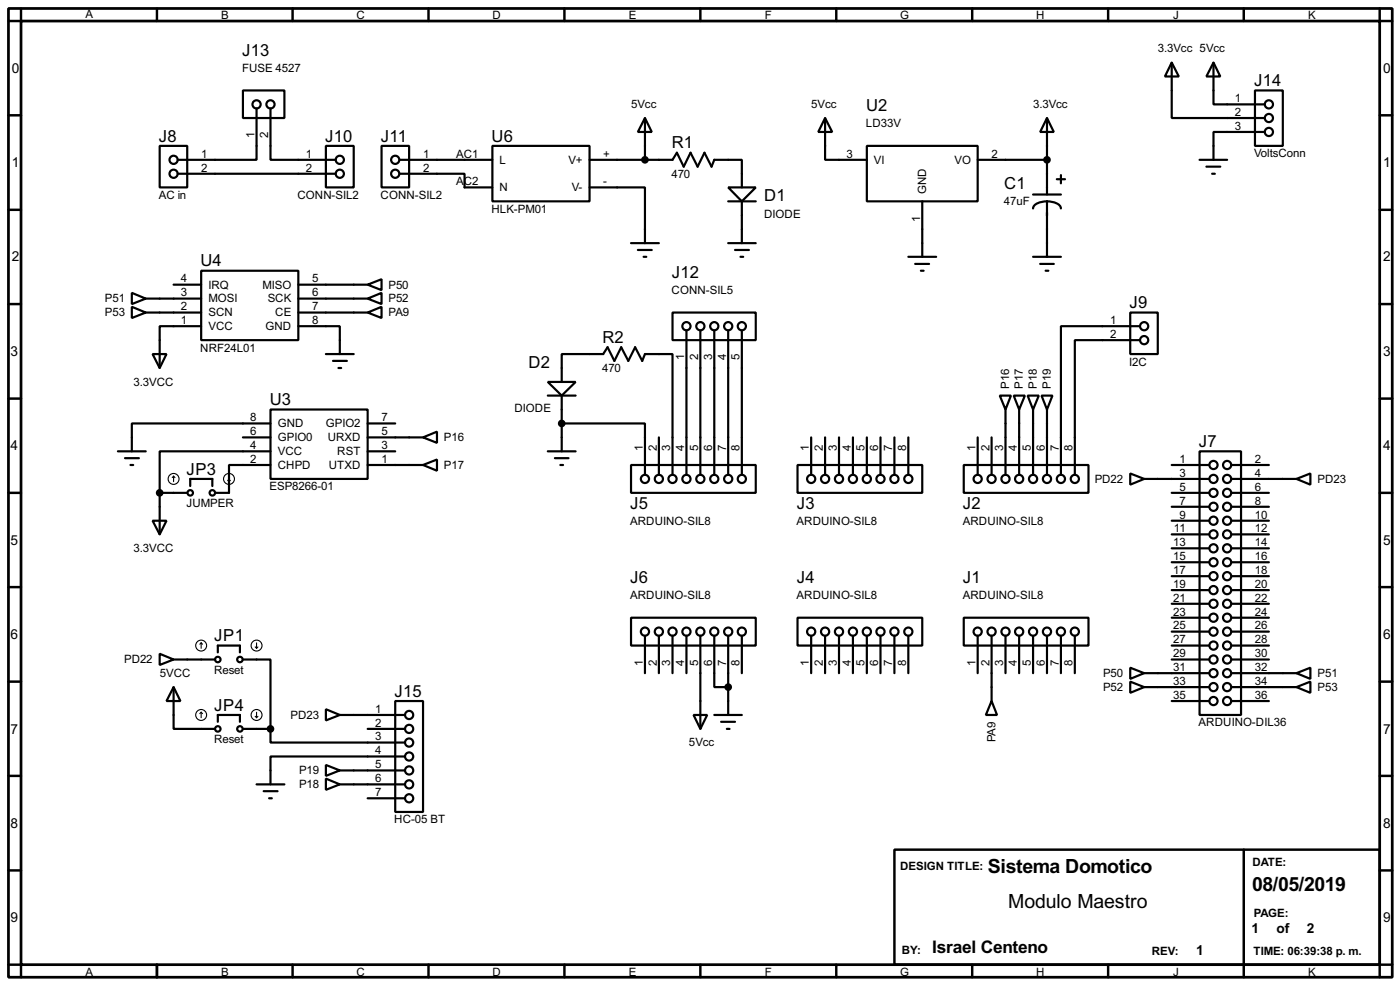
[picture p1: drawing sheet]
<svg xmlns="http://www.w3.org/2000/svg" width="256mm" height="180mm" viewBox="0 0 256 180" stroke-linecap="round" stroke-linejoin="round" font-family="sans-serif">
<path d="M1.6 1.6h253.5v177.3h-253.5zM3.9 3.9h248.9v172.7h-248.9z" fill="none" stroke="#000" stroke-width=".5"/>
<g fill="none" stroke="#000" stroke-width=".45">
<path d="M3.9 1.6v2.3h-2.3M28.8 1.6v2.3M53.6 1.6v2.3M78.5 1.6v2.3M103.4 1.6v2.3M128.3 1.6v2.3M153.2 1.6v2.3M178.1 1.6v2.3M203 1.6v2.3M227.9 1.6v2.3M252.8 1.6v2.3h2.3M1.6 21.1h2.3"/>
<path d="M1.6 38.4h2.3M252.8 21.1h2.3M252.8 38.4h2.3M1.6 55.7h2.3M252.8 55.7h2.3M1.6 73h2.3M252.8 73h2.3M1.6 90.2h2.3M252.8 90.2h2.3M1.6 107.5h2.3M252.8 107.5h2.3M1.6 124.8h2.3"/>
<path d="M252.8 124.8h2.3M1.6 142h2.3M1.6 159.3h2.3M163.9 155.5h88.9v21.1h-88.9zM227.9 155.5v23.4M252.8 142h2.3M252.8 159.3h2.3M1.6 176.6h2.3v2.3M28.8 176.6v2.3M53.6 176.6v2.3M78.5 176.6v2.3M103.4 176.6v2.3"/>
<path d="M128.3 176.6v2.3M153.2 176.6v2.3M178.1 176.6v2.3M203 176.6v2.3M255.1 176.6h-2.3v2.3"/>
</g>
<g fill="none" stroke="#000" stroke-width=".4">
<path d="M44.5 16.6h7.6v5h-7.6zM47 19.9v9.4h-14.4M49.6 19.9v9.4h11.9M214.7 11.5l1.3 2.5h-2.6zM214.7 11.5v10.1h17M222.3 11.5l1.3 2.5h-2.6zM222.3 11.5v7.6h9.4M229.9 16.6h5.1v10.1h-5.1zM29.3 26.7h5v7.6h-5zM32.6 31.8h28.9M59.7 26.7h5.1v7.6h-5.1zM69.9 26.7h5.1v7.6h-5.1z"/>
<path d="M73.2 31.8h11.9v2.5h5.1M73.2 29.3h17M90.2 26.7h17.8v10.2h-17.8zM108 29.3h15.2l.8-1.3 1.3 2.5 1.2-2.5 1.3 2.5 1.3-2.5 1.3 2.5 .5-1.2h5v5M108 34.3h10.2v10.2M118.2 21.6l1.2 2.6h-2.5zM118.2 21.6v7.7M133.4 34.3h5.1l-2.6 2.6zM133.4 36.9h5.1M135.9 36.9v7.6M151.2 21.6l1.3 2.6h-2.6zM151.2 21.6v7.7h7.6"/>
<path d="M158.8 26.7h20.3v10.2h-20.3zM169 36.9v10.1M179.1 29.3h12.7M189.3 35.6h5.1M191.8 21.6l1.3 2.6h-2.5zM191.8 36.9a3.2 3.2 0 0 1 2.4 .9l.2 .4M191.8 36.9a3.2 3.2 0 0 0-2.4 .9l-.1 .4M191.8 21.6v14M191.8 36.9v10.1M193.6 32.8h1.5M194.4 32.1v1.5M219.8 29.3h5"/>
<path d="M221 30.5h2.6M222.1 31.8h.5M231.7 24.2h-9.4v5.1M24.2 53.6l2.5 1.1-2.5 1zM24.2 56.2l2.5 1-2.5 1zM26.7 54.7h10.2M26.7 57.2h10.2M31.8 52.1h5.1M36.9 49.6h17.8v12.7h-17.8zM36.9 59.7h-7.6v7.7M54.7 59.7h7.6v5.1M54.7 54.7h12.7"/>
<path d="M54.7 57.2h12.7M54.7 52.1h12.7M67.4 52.1l2.5-1v2zM67.4 54.7l2.5-1.1v2.1zM67.4 57.2l2.5-1v2zM115.6 44.5h5.1M116.9 45.8h2.5M117.9 47h.5M123.2 57.2h15.3v5.1h-15.3zM133.4 44.5h5.1M134.7 45.8h2.5M135.7 47h.5"/>
<path d="M166.4 47h5.1M167.7 48.3h2.5M168.7 49.6h.5M189.3 47h5.1M190.6 48.3h2.5M191.6 49.6h.5M207.1 57.2h5v7.6h-5zM208.8 59.7h-14.4v27.2M28 64.8h2.5l-1.2 2.6zM49.6 75h17.8v12.7h-17.8zM49.6 77.5h-25.4v5.1M59.7 64.8h5.1"/>
<path d="M61 66.1h2.6M62 67.4h.5M67.4 77.5h5M100.4 69.9h5.1l-2.6 2.5zM100.4 72.4h5.1M102.9 69.9v-5.1h7.6l.8-1.2 1.3 2.5 1.2-2.5 1.3 2.5 1.3-2.5 1.3 2.5 .5-1.3h5v22.1M102.9 77.5h15.3v9.4M102.9 72.4v10.2M125.8 60.5v26.4M128.3 60.5v26.4M130.9 60.5v26.4M133.4 60.5v26.4"/>
<path d="M135.9 60.5v26.4M183.2 72.4h2l-1 2.6zM184.2 75v11.9M185.7 72.4h2.1l-1.1 2.6zM186.7 75v11.9M188.3 72.4h2l-1 2.6zM189.3 75v11.9M190.8 72.4h2l-1 2.6zM191.8 75v11.9M208.8 62.3h-11.9v24.6M21.6 82.6h5.1M22.9 83.9h2.6"/>
<path d="M23.9 85.1h.5M28 95.3h2.5l-1.2 2.5zM29.3 90.2v7.6M29.3 90.2h5M34.9 89v-1.3h4v1.3M44.5 80.1h5.1M49.6 85.1h-7.6v5.1h-2.6M49.6 82.6h-20.3v7.6M67.4 80.1h10.1M67.4 85.1h10.1M67.4 82.6h5M77.5 80.1l2.6-1.1v2.1z"/>
<path d="M77.5 85.1l2.6-1v2.1zM100.4 82.6h5.1M101.7 83.9h2.5M102.7 85.1h.5M115.6 85.1h22.9v5.1h-22.9zM120.7 80.1v6.8M146.1 85.1h22.9v5.1h-22.9zM148.6 80.1v6.8M151.2 80.1v6.8M153.7 80.1v6.8M156.3 80.1v6.8M158.8 80.1v6.8"/>
<path d="M161.3 80.1v6.8M163.9 80.1v6.8M166.4 80.1v6.8M176.6 85.1h22.8v5.1h-22.8zM179.1 80.1v6.8M181.7 80.1v6.8M207.1 86.7l2.5 1-2.5 1zM209.6 87.7h11.9M214.7 85.1h6.8M214.7 90.2h6.8M214.7 92.8h6.8M214.7 95.3h6.8"/>
<path d="M214.7 97.8h6.8M219.8 82.6h7.6v48.3h-7.6zM225.6 85.1h6.9M225.6 90.2h6.9M225.6 87.7h11.9M225.6 92.8h6.9M225.6 95.3h6.9M225.6 97.8h6.9M237.5 87.7l2.6-1v2zM29.3 119.7l2.5 1-2.5 1zM39.9 119.4v-1.2h4.1v1.2M115.6 113.1h22.9v5.1h-22.9z"/>
<path d="M118.2 116.4v6.8M120.7 116.4v6.8M123.2 116.4v6.8M125.8 116.4v6.8M128.3 116.4v17M130.9 116.4v9.4h2.5M133.4 116.4v14.5M135.9 116.4v6.8M146.1 113.1h22.9v5.1h-22.9zM148.6 116.4v6.8M151.2 116.4v6.8M153.7 116.4v6.8"/>
<path d="M156.3 116.4v6.8M158.8 116.4v6.8M161.3 116.4v6.8M163.9 116.4v6.8M166.4 116.4v6.8M176.6 113.1h22.8v5.1h-22.8zM179.1 116.4v6.8M181.7 116.4v11.9M184.2 116.4v6.8M186.7 116.4v6.8M189.3 116.4v6.8M191.8 116.4v6.8"/>
<path d="M194.4 116.4v6.8M196.9 116.4v6.8M214.7 100.4h6.8M214.7 102.9h6.8M214.7 105.5h6.8M214.7 108h6.8M214.7 110.5h6.8M214.7 113.1h6.8M214.7 115.6h6.8M214.7 118.2h6.8M225.6 100.4h6.9M225.6 102.9h6.9"/>
<path d="M225.6 105.5h6.9M225.6 108h6.9M225.6 110.5h6.9M225.6 113.1h6.9M225.6 115.6h6.9M225.6 118.2h6.9M31.8 125.8l1.3 2.5h-2.6zM31.8 125.8v7.6h7.6M31.8 120.7h7.6M39.9 132.1v-1.2h4.1v1.2M44.5 120.7h5.1v12.7M44.5 133.4h5.1"/>
<path d="M49.6 133.4v2.5h24.6M59.7 129.8l2.6 1.1-2.6 1zM62.3 130.9h11.9M67.4 133.4h6.8M72.4 128.3h5.1v20.3h-5.1zM74.2 138.5h-24.6v5.1M127.1 130.9h2.5l-1.3 2.5zM130.9 130.9h5M132.1 132.1h2.6M133.2 133.4h.5M181.7 128.3l1 2.6h-2.1zM207.1 124.8l2.5 1-2.5 1z"/>
<path d="M207.1 122.2l2.5 1-2.5 1.1zM209.6 125.8h11.9M209.6 123.2h11.9M214.7 120.7h6.8M214.7 128.3h6.8M225.6 125.8h11.9M225.6 123.2h11.9M225.6 120.7h6.9M225.6 128.3h6.9M237.5 125.8l2.6-1v2zM237.5 123.2l2.6-1v2.1zM47 143.6h5.1"/>
<path d="M48.3 144.8h2.6M49.3 146.1h.5M59.7 140l2.6 1-2.6 1zM59.7 142.5l2.6 1.1-2.6 1zM62.3 141h11.9M62.3 143.6h11.9M67.4 146.1h6.8"/>
<circle cx="47" cy="19.1" r=".75"/>
<circle cx="49.5" cy="19.1" r=".75"/>
<circle cx="232.4" cy="19.1" r=".75"/>
<circle cx="31.8" cy="29.3" r=".75"/>
<circle cx="31.8" cy="31.8" r=".75"/>
<circle cx="62.2" cy="31.8" r=".75"/>
<circle cx="62.2" cy="29.3" r=".75"/>
<circle cx="72.4" cy="29.3" r=".75"/>
<circle cx="72.4" cy="31.8" r=".75"/>
<circle cx="232.4" cy="21.6" r=".75"/>
<circle cx="232.4" cy="24.2" r=".75"/>
<circle cx="125.7" cy="59.7" r=".75"/>
<circle cx="128.3" cy="59.7" r=".75"/>
<circle cx="130.8" cy="59.7" r=".75"/>
<circle cx="133.4" cy="59.7" r=".75"/>
<circle cx="135.9" cy="59.7" r=".75"/>
<circle cx="209.6" cy="59.7" r=".75"/>
<circle cx="209.6" cy="62.3" r=".75"/>
<circle cx="34.8" cy="90.2" r=".5"/>
<circle cx="38.9" cy="90.2" r=".5"/>
<circle cx="118.1" cy="87.7" r=".75"/>
<circle cx="120.7" cy="87.7" r=".75"/>
<circle cx="123.2" cy="87.7" r=".75"/>
<circle cx="125.7" cy="87.7" r=".75"/>
<circle cx="128.3" cy="87.7" r=".75"/>
<circle cx="130.8" cy="87.7" r=".75"/>
<circle cx="133.4" cy="87.7" r=".75"/>
<circle cx="135.9" cy="87.7" r=".75"/>
<circle cx="148.6" cy="87.7" r=".75"/>
<circle cx="151.1" cy="87.7" r=".75"/>
<circle cx="153.7" cy="87.7" r=".75"/>
<circle cx="156.2" cy="87.7" r=".75"/>
<circle cx="158.8" cy="87.7" r=".75"/>
<circle cx="161.3" cy="87.7" r=".75"/>
<circle cx="163.8" cy="87.7" r=".75"/>
<circle cx="166.4" cy="87.7" r=".75"/>
<circle cx="179.1" cy="87.7" r=".75"/>
<circle cx="181.6" cy="87.7" r=".75"/>
<circle cx="184.2" cy="87.7" r=".75"/>
<circle cx="186.7" cy="87.7" r=".75"/>
<circle cx="189.2" cy="87.7" r=".75"/>
<circle cx="191.8" cy="87.7" r=".75"/>
<circle cx="194.3" cy="87.7" r=".75"/>
<circle cx="196.9" cy="87.7" r=".75"/>
<circle cx="222.3" cy="97.8" r=".75"/>
<circle cx="222.3" cy="95.3" r=".75"/>
<circle cx="222.3" cy="92.8" r=".75"/>
<circle cx="222.3" cy="90.2" r=".75"/>
<circle cx="222.3" cy="87.7" r=".75"/>
<circle cx="222.3" cy="85.1" r=".75"/>
<circle cx="224.8" cy="95.3" r=".75"/>
<circle cx="224.8" cy="87.7" r=".75"/>
<circle cx="224.8" cy="85.1" r=".75"/>
<circle cx="224.8" cy="90.2" r=".75"/>
<circle cx="224.8" cy="92.8" r=".75"/>
<circle cx="224.8" cy="97.8" r=".75"/>
<circle cx="118.1" cy="115.6" r=".75"/>
<circle cx="120.7" cy="115.6" r=".75"/>
<circle cx="123.2" cy="115.6" r=".75"/>
<circle cx="125.7" cy="115.6" r=".75"/>
<circle cx="128.3" cy="115.6" r=".75"/>
<circle cx="130.8" cy="115.6" r=".75"/>
<circle cx="133.4" cy="115.6" r=".75"/>
<circle cx="135.9" cy="115.6" r=".75"/>
<circle cx="148.6" cy="115.6" r=".75"/>
<circle cx="151.1" cy="115.6" r=".75"/>
<circle cx="153.7" cy="115.6" r=".75"/>
<circle cx="156.2" cy="115.6" r=".75"/>
<circle cx="158.8" cy="115.6" r=".75"/>
<circle cx="161.3" cy="115.6" r=".75"/>
<circle cx="163.8" cy="115.6" r=".75"/>
<circle cx="166.4" cy="115.6" r=".75"/>
<circle cx="179.1" cy="115.6" r=".75"/>
<circle cx="181.6" cy="115.6" r=".75"/>
<circle cx="184.2" cy="115.6" r=".75"/>
<circle cx="186.7" cy="115.6" r=".75"/>
<circle cx="189.2" cy="115.6" r=".75"/>
<circle cx="191.8" cy="115.6" r=".75"/>
<circle cx="194.3" cy="115.6" r=".75"/>
<circle cx="196.9" cy="115.6" r=".75"/>
<circle cx="222.3" cy="100.4" r=".75"/>
<circle cx="222.3" cy="102.9" r=".75"/>
<circle cx="222.3" cy="105.5" r=".75"/>
<circle cx="222.3" cy="108" r=".75"/>
<circle cx="222.3" cy="118.2" r=".75"/>
<circle cx="222.3" cy="113.1" r=".75"/>
<circle cx="222.3" cy="115.6" r=".75"/>
<circle cx="222.3" cy="110.5" r=".75"/>
<circle cx="224.8" cy="100.4" r=".75"/>
<circle cx="224.8" cy="115.6" r=".75"/>
<circle cx="224.8" cy="105.5" r=".75"/>
<circle cx="224.8" cy="113.1" r=".75"/>
<circle cx="224.8" cy="110.5" r=".75"/>
<circle cx="224.8" cy="102.9" r=".75"/>
<circle cx="224.8" cy="108" r=".75"/>
<circle cx="224.8" cy="118.2" r=".75"/>
<circle cx="39.9" cy="133.4" r=".5"/>
<circle cx="39.9" cy="120.7" r=".5"/>
<circle cx="43.9" cy="133.4" r=".5"/>
<circle cx="43.9" cy="120.7" r=".5"/>
<circle cx="74.9" cy="135.9" r=".75"/>
<circle cx="74.9" cy="138.5" r=".75"/>
<circle cx="74.9" cy="133.4" r=".75"/>
<circle cx="74.9" cy="130.9" r=".75"/>
<circle cx="222.3" cy="120.7" r=".75"/>
<circle cx="222.3" cy="128.3" r=".75"/>
<circle cx="222.3" cy="125.8" r=".75"/>
<circle cx="222.3" cy="123.2" r=".75"/>
<circle cx="224.8" cy="128.3" r=".75"/>
<circle cx="224.8" cy="120.7" r=".75"/>
<circle cx="224.8" cy="123.2" r=".75"/>
<circle cx="224.8" cy="125.8" r=".75"/>
<circle cx="74.9" cy="143.6" r=".75"/>
<circle cx="74.9" cy="141" r=".75"/>
<circle cx="74.9" cy="146.1" r=".75"/>
</g>
<g fill="#000" stroke="#000" stroke-width=".4">
<circle cx="118.1" cy="29.3" r=".5"/>
<circle cx="191.8" cy="29.3" r=".5"/>
<circle cx="102.9" cy="77.5" r=".5"/>
<circle cx="29.2" cy="90.2" r=".5"/>
<circle cx="49.5" cy="133.4" r=".5"/>
<circle cx="133.4" cy="125.8" r=".5"/>
</g>
<g fill="none" stroke="#000" stroke-width=".2">
<path d="M31.8 87.2l-.2 .2M31.8 87.2l.3 .2M31.8 87.2v1M41.7 87.9l.3 .3M42 87.2v1M42.2 87.9l-.2 .3M36.9 117.7v1M36.9 117.7l-.3 .2M36.9 117.7l.2 .2M46.8 118.4l.2 .3M47 117.7v1M47.3 118.4l-.3 .3"/>
<path d="M36.9 130.4l-.3 .2M36.9 130.4l.2 .2M36.9 130.4v1M46.8 131.1l.2 .3M47 130.4v1M47.3 131.1l-.3 .3"/>
<circle cx="31.8" cy="87.7" r="1"/>
<circle cx="41.9" cy="87.7" r="1"/>
<circle cx="36.8" cy="118.2" r="1"/>
<circle cx="47" cy="118.2" r="1"/>
<circle cx="36.8" cy="130.9" r="1"/>
<circle cx="47" cy="130.9" r="1"/>
</g>
<g font-size="4">
<text x="181" y="159.8">Sistema Domotico</text>
<text x="184.7" y="166.1">Modulo Maestro</text>
<text x="229.4" y="163.1">08/05/2019</text>
</g>
<text font-size="3.6" x="170.8" y="174.4">Israel Centeno</text>
<g font-size="3.4">
<text x="44.4" y="10.2">J13</text>
<text x="229.8" y="15.7">J14</text>
<text x="158.7" y="20.4">U2</text>
<text x="29.1" y="25.9">J8</text>
<text x="59.6" y="25.9">J10</text>
<text x="69.8" y="25.9">J11</text>
<text x="90.1" y="25.9">U6</text>
<text x="123.1" y="27.2">R1</text>
<text x="184" y="34.6">C1</text>
<text x="140" y="36.9">D1</text>
<text x="36.7" y="48.7">U4</text>
<text x="123.1" y="50.8">J12</text>
<text x="206.9" y="56.4">J9</text>
<text x="110.4" y="62.8">R2</text>
<text x="96.8" y="67.4">D2</text>
<text x="49.4" y="74.1">U3</text>
<text x="219.6" y="81.8">J7</text>
<text x="34.2" y="86.9">JP3</text>
<text x="115.5" y="93.2">J5</text>
<text x="146" y="93.2">J3</text>
<text x="176.4" y="93.2">J2</text>
<text x="115.5" y="106.7">J6</text>
<text x="146" y="106.7">J4</text>
<text x="176.4" y="106.7">J1</text>
<text x="39.3" y="117.4">JP1</text>
<text x="39.3" y="130.1">JP4</text>
<text x="72.3" y="127.5">J15</text>
</g>
<g font-size="2.8">
<text x="2.2" y="13.4">0</text>
<text x="253.4" y="13.4">0</text>
<text x="2.2" y="30.6">1</text>
<text x="253.4" y="30.6">1</text>
<text x="2.2" y="47.9">2</text>
<text x="253.4" y="47.9">2</text>
<text x="1.9" y="65.2">3</text>
<text x="253.4" y="65.2">3</text>
<text x="1.9" y="82.4">4</text>
<text x="253.4" y="82.4">4</text>
<text x="1.9" y="99.7">5</text>
<text x="253.4" y="99.7">5</text>
<text x="1.9" y="117">6</text>
<text x="253.4" y="117">6</text>
<text x="1.9" y="134.3">7</text>
<text x="253.4" y="134.3">7</text>
<text x="1.9" y="151.5">8</text>
<text x="253.4" y="151.5">8</text>
<text x="1.9" y="168.8">9</text>
<text x="229.3" y="170.8">1</text>
<text x="233.9" y="170.8">of</text>
<text x="239.4" y="170.8">2</text>
<text x="253.4" y="168.8">9</text>
<text x="219.1" y="174.9">1</text>
</g>
<g font-size="2.4">
<text x="15.6" y="3.2">A</text>
<text x="40.5" y="3.5">B</text>
<text x="65.3" y="3.5">C</text>
<text x="90.2" y="3.5">D</text>
<text x="115.2" y="3.5">E</text>
<text x="140.1" y="3.5">F</text>
<text x="164.9" y="3.5">G</text>
<text x="189.8" y="3.5">H</text>
<text x="214.9" y="3.5">J</text>
<text x="239.6" y="3.5">K</text>
<text x="212.1" y="9.6">3.3Vcc 5Vcc</text>
<text x="44.3" y="13.2">FUSE 4527</text>
<text x="115.6" y="19.8">5Vcc</text>
<text x="148.6" y="19.8">5Vcc</text>
<text x="158.6" y="23.3">LD33V</text>
<text x="189.3" y="19.8">3.3Vcc</text>
<text x="226.2" y="18.7">1</text>
<text x="226.2" y="21.2">2</text>
<text x="226.2" y="23.8">3</text>
<text x="36.9" y="28.9">1</text>
<text x="46.6" y="25.3" transform="rotate(-90 46.6 25.3)">1</text>
<text x="49.2" y="25.3" transform="rotate(-90 49.2 25.3)">2</text>
<text x="56.1" y="28.9">1</text>
<text x="77.5" y="28.9">1</text>
<text x="83.6" y="28.9">AC1</text>
<text x="91.5" y="30">L</text>
<text x="104.1" y="30">V+</text>
<text x="110.5" y="28.9">+</text>
<text x="155.1" y="28.9">3</text>
<text x="160.1" y="30">VI</text>
<text x="174.8" y="30">VO</text>
<text x="181.7" y="28.9">2</text>
<text x="229.7" y="28.8">VoltsConn</text>
<text x="36.9" y="31.4">2</text>
<text x="56.1" y="31.4">2</text>
<text x="77.5" y="31.4">2</text>
<text x="83.6" y="33.9">AC2</text>
<text x="91.5" y="35">N</text>
<text x="104.7" y="35">V-</text>
<text x="110.5" y="33.9">-</text>
<text x="123" y="32.6">470</text>
<text x="169.7" y="35.6" transform="rotate(-90 169.7 35.6)">GND</text>
<text x="29.1" y="36.4">AC in</text>
<text x="54.5" y="36.4">CONN-SIL2</text>
<text x="69.7" y="36.4">CONN-SIL2</text>
<text x="90" y="39">HLK-PM01</text>
<text x="140" y="39.9">DIODE</text>
<text x="168.6" y="40.6" transform="rotate(-90 168.6 40.6)">1</text>
<text x="183.9" y="37.6">47uF</text>
<text x="33.2" y="51.7">4</text>
<text x="38.2" y="52.8">IRQ</text>
<text x="48.1" y="52.8">MISO</text>
<text x="57.2" y="51.7">5</text>
<text x="71.2" y="52.8">P50</text>
<text x="123" y="53.8">CONN-SIL5</text>
<text x="19.2" y="55.4">P51</text>
<text x="19.2" y="57.9">P53</text>
<text x="33.2" y="54.3">3</text>
<text x="33.2" y="56.8">2</text>
<text x="33.2" y="59.3">1</text>
<text x="38.2" y="55.4">MOSI</text>
<text x="38.2" y="57.9">SCN</text>
<text x="49" y="55.4">SCK</text>
<text x="50.4" y="57.9">CE</text>
<text x="57.2" y="54.3">6</text>
<text x="57.2" y="56.8">7</text>
<text x="57.2" y="59.3">8</text>
<text x="71.2" y="55.4">P52</text>
<text x="71.2" y="57.9">PA9</text>
<text x="203.4" y="59.3">1</text>
<text x="36.7" y="64.4">NRF24L01</text>
<text x="38.2" y="60.4">VCC</text>
<text x="48.6" y="60.4">GND</text>
<text x="125.4" y="66" transform="rotate(-90 125.4 66)">1</text>
<text x="127.9" y="66" transform="rotate(-90 127.9 66)">2</text>
<text x="130.5" y="66" transform="rotate(-90 130.5 66)">3</text>
<text x="133" y="65.9" transform="rotate(-90 133 65.9)">4</text>
<text x="135.5" y="65.9" transform="rotate(-90 135.5 65.9)">5</text>
<text x="203.4" y="61.9">2</text>
<text x="24.5" y="70.6">3.3VCC</text>
<text x="110.3" y="68.1">470</text>
<text x="184.9" y="71.1" transform="rotate(-90 184.9 71.1)">P16</text>
<text x="187.4" y="71.1" transform="rotate(-90 187.4 71.1)">P17</text>
<text x="190" y="71.1" transform="rotate(-90 190 71.1)">P18</text>
<text x="192.5" y="71.1" transform="rotate(-90 192.5 71.1)">P19</text>
<text x="206.9" y="66.9">I2C</text>
<text x="45.9" y="77.1">8</text>
<text x="69.9" y="77.1">7</text>
<text x="94.2" y="75.4">DIODE</text>
<text x="45.9" y="79.7">6</text>
<text x="45.9" y="82.2">4</text>
<text x="50.9" y="78.2">GND</text>
<text x="50.9" y="80.8">GPIO0</text>
<text x="50.9" y="83.3">VCC</text>
<text x="59.7" y="78.2">GPIO2</text>
<text x="60" y="80.8">URXD</text>
<text x="61.8" y="83.3">RST</text>
<text x="69.9" y="79.7">5</text>
<text x="69.9" y="82.2">3</text>
<text x="81.3" y="80.8">P16</text>
<text x="117.8" y="82.6" transform="rotate(-90 117.8 82.6)">1</text>
<text x="120.3" y="82.6" transform="rotate(-90 120.3 82.6)">2</text>
<text x="122.8" y="82.6" transform="rotate(-90 122.8 82.6)">3</text>
<text x="125.4" y="82.6" transform="rotate(-90 125.4 82.6)">4</text>
<text x="127.9" y="82.6" transform="rotate(-90 127.9 82.6)">5</text>
<text x="130.5" y="82.6" transform="rotate(-90 130.5 82.6)">6</text>
<text x="133" y="82.6" transform="rotate(-90 133 82.6)">7</text>
<text x="135.5" y="82.6" transform="rotate(-90 135.5 82.6)">8</text>
<text x="148.2" y="82.6" transform="rotate(-90 148.2 82.6)">1</text>
<text x="150.8" y="82.6" transform="rotate(-90 150.8 82.6)">2</text>
<text x="153.3" y="82.6" transform="rotate(-90 153.3 82.6)">3</text>
<text x="155.9" y="82.6" transform="rotate(-90 155.9 82.6)">4</text>
<text x="158.4" y="82.6" transform="rotate(-90 158.4 82.6)">5</text>
<text x="160.9" y="82.6" transform="rotate(-90 160.9 82.6)">6</text>
<text x="163.5" y="82.6" transform="rotate(-90 163.5 82.6)">7</text>
<text x="166" y="82.6" transform="rotate(-90 166 82.6)">8</text>
<text x="178.7" y="82.6" transform="rotate(-90 178.7 82.6)">1</text>
<text x="181.3" y="82.6" transform="rotate(-90 181.3 82.6)">2</text>
<text x="183.8" y="82.6" transform="rotate(-90 183.8 82.6)">3</text>
<text x="186.3" y="82.6" transform="rotate(-90 186.3 82.6)">4</text>
<text x="188.9" y="82.6" transform="rotate(-90 188.9 82.6)">5</text>
<text x="191.4" y="82.6" transform="rotate(-90 191.4 82.6)">6</text>
<text x="194" y="82.6" transform="rotate(-90 194 82.6)">7</text>
<text x="196.5" y="82.6" transform="rotate(-90 196.5 82.6)">8</text>
<text x="45.9" y="84.7">2</text>
<text x="49.4" y="89.8">ESP8266-01</text>
<text x="50.9" y="85.8">CHPD</text>
<text x="60.2" y="85.8">UTXD</text>
<text x="69.9" y="84.7">1</text>
<text x="81.3" y="85.8">P17</text>
<text x="200.5" y="88.4">PD22</text>
<text x="216.1" y="84.7">1</text>
<text x="216.1" y="87.3">3</text>
<text x="216.1" y="89.8">5</text>
<text x="229.9" y="84.7">2</text>
<text x="229.9" y="87.3">4</text>
<text x="229.9" y="89.8">6</text>
<text x="241.4" y="88.4">PD23</text>
<text x="34.1" y="92.8">JUMPER</text>
<text x="216.1" y="92.4">7</text>
<text x="216.1" y="94.9">9</text>
<text x="229.9" y="92.4">8</text>
<text x="229.9" y="94.9">10</text>
<text x="24.5" y="101.1">3.3VCC</text>
<text x="115.4" y="96.1">ARDUINO-SIL8</text>
<text x="145.9" y="96.1">ARDUINO-SIL8</text>
<text x="176.4" y="96.1">ARDUINO-SIL8</text>
<text x="214.9" y="100">13</text>
<text x="215.1" y="97.4">11</text>
<text x="229.9" y="97.4">12</text>
<text x="229.9" y="100">14</text>
<text x="214.9" y="102.5">15</text>
<text x="214.9" y="105.1">17</text>
<text x="214.9" y="107.6">19</text>
<text x="229.9" y="102.5">16</text>
<text x="229.9" y="105.1">18</text>
<text x="229.9" y="107.6">20</text>
<text x="115.4" y="109.7">ARDUINO-SIL8</text>
<text x="145.9" y="109.7">ARDUINO-SIL8</text>
<text x="176.4" y="109.7">ARDUINO-SIL8</text>
<text x="214.9" y="110.1">21</text>
<text x="214.9" y="112.7">23</text>
<text x="229.9" y="110.1">22</text>
<text x="229.9" y="112.7">24</text>
<text x="214.9" y="115.2">25</text>
<text x="214.9" y="117.8">27</text>
<text x="229.9" y="115.2">26</text>
<text x="229.9" y="117.8">28</text>
<text x="22.7" y="121.4">PD22</text>
<text x="29.3" y="123.9">5VCC</text>
<text x="39.2" y="123.3">Reset</text>
<text x="117.8" y="121.9" transform="rotate(-90 117.8 121.9)">1</text>
<text x="120.3" y="121.9" transform="rotate(-90 120.3 121.9)">2</text>
<text x="122.8" y="121.9" transform="rotate(-90 122.8 121.9)">3</text>
<text x="125.4" y="121.9" transform="rotate(-90 125.4 121.9)">4</text>
<text x="127.9" y="121.9" transform="rotate(-90 127.9 121.9)">5</text>
<text x="130.5" y="121.9" transform="rotate(-90 130.5 121.9)">6</text>
<text x="133" y="121.9" transform="rotate(-90 133 121.9)">7</text>
<text x="135.5" y="121.9" transform="rotate(-90 135.5 121.9)">8</text>
<text x="148.2" y="121.9" transform="rotate(-90 148.2 121.9)">1</text>
<text x="150.8" y="121.9" transform="rotate(-90 150.8 121.9)">2</text>
<text x="153.3" y="121.9" transform="rotate(-90 153.3 121.9)">3</text>
<text x="155.9" y="121.9" transform="rotate(-90 155.9 121.9)">4</text>
<text x="158.4" y="121.9" transform="rotate(-90 158.4 121.9)">5</text>
<text x="160.9" y="121.9" transform="rotate(-90 160.9 121.9)">6</text>
<text x="163.5" y="121.9" transform="rotate(-90 163.5 121.9)">7</text>
<text x="166" y="121.9" transform="rotate(-90 166 121.9)">8</text>
<text x="178.7" y="121.9" transform="rotate(-90 178.7 121.9)">1</text>
<text x="181.3" y="121.9" transform="rotate(-90 181.3 121.9)">2</text>
<text x="183.8" y="121.9" transform="rotate(-90 183.8 121.9)">3</text>
<text x="186.3" y="121.8" transform="rotate(-90 186.3 121.8)">4</text>
<text x="188.9" y="121.8" transform="rotate(-90 188.9 121.8)">5</text>
<text x="191.4" y="121.9" transform="rotate(-90 191.4 121.9)">6</text>
<text x="194" y="121.9" transform="rotate(-90 194 121.9)">7</text>
<text x="196.5" y="121.9" transform="rotate(-90 196.5 121.9)">8</text>
<text x="202.1" y="123.9">P50</text>
<text x="214.9" y="120.3">29</text>
<text x="214.9" y="122.8">31</text>
<text x="214.9" y="125.4">33</text>
<text x="229.9" y="120.3">30</text>
<text x="229.9" y="122.8">32</text>
<text x="229.9" y="125.4">34</text>
<text x="241.4" y="123.9">P51</text>
<text x="53.2" y="131.6">PD23</text>
<text x="68.8" y="130.5">1</text>
<text x="202.1" y="126.5">P52</text>
<text x="214.9" y="127.9">35</text>
<text x="229.9" y="127.9">36</text>
<text x="241.4" y="126.5">P53</text>
<text x="39.2" y="136">Reset</text>
<text x="68.8" y="133">2</text>
<text x="68.8" y="135.5">3</text>
<text x="126.2" y="136.6">5Vcc</text>
<text x="182.4" y="135.9" transform="rotate(-90 182.4 135.9)">PA9</text>
<text x="219.6" y="133">ARDUINO-DIL36</text>
<text x="54.8" y="141.7">P19</text>
<text x="68.8" y="138.1">4</text>
<text x="68.8" y="140.6">5</text>
<text x="68.8" y="143.2">6</text>
<text x="54.8" y="144.3">P18</text>
<text x="68.8" y="145.7">7</text>
<text x="72.2" y="150.7">HC-05 BT</text>
<text x="164.9" y="159.3">DESIGN TITLE:</text>
<text x="229.4" y="158.4">DATE:</text>
<text x="229.7" y="167.8">PAGE:</text>
<text x="15.6" y="178.6">A</text>
<text x="40.5" y="178.6">B</text>
<text x="65.3" y="178.6">C</text>
<text x="90.2" y="178.6">D</text>
<text x="115.2" y="178.6">E</text>
<text x="140.1" y="178.6">F</text>
<text x="164.9" y="178.6">G</text>
<text x="165.2" y="174.7">BY:</text>
<text x="189.8" y="178.6">H</text>
<text x="211" y="174.7">REV:</text>
<text x="214.9" y="178.6">J</text>
<text x="229.6" y="174.7">TIME: 06:39:38 p. m.</text>
<text x="239.6" y="178.6">K</text>
</g>
</svg>
